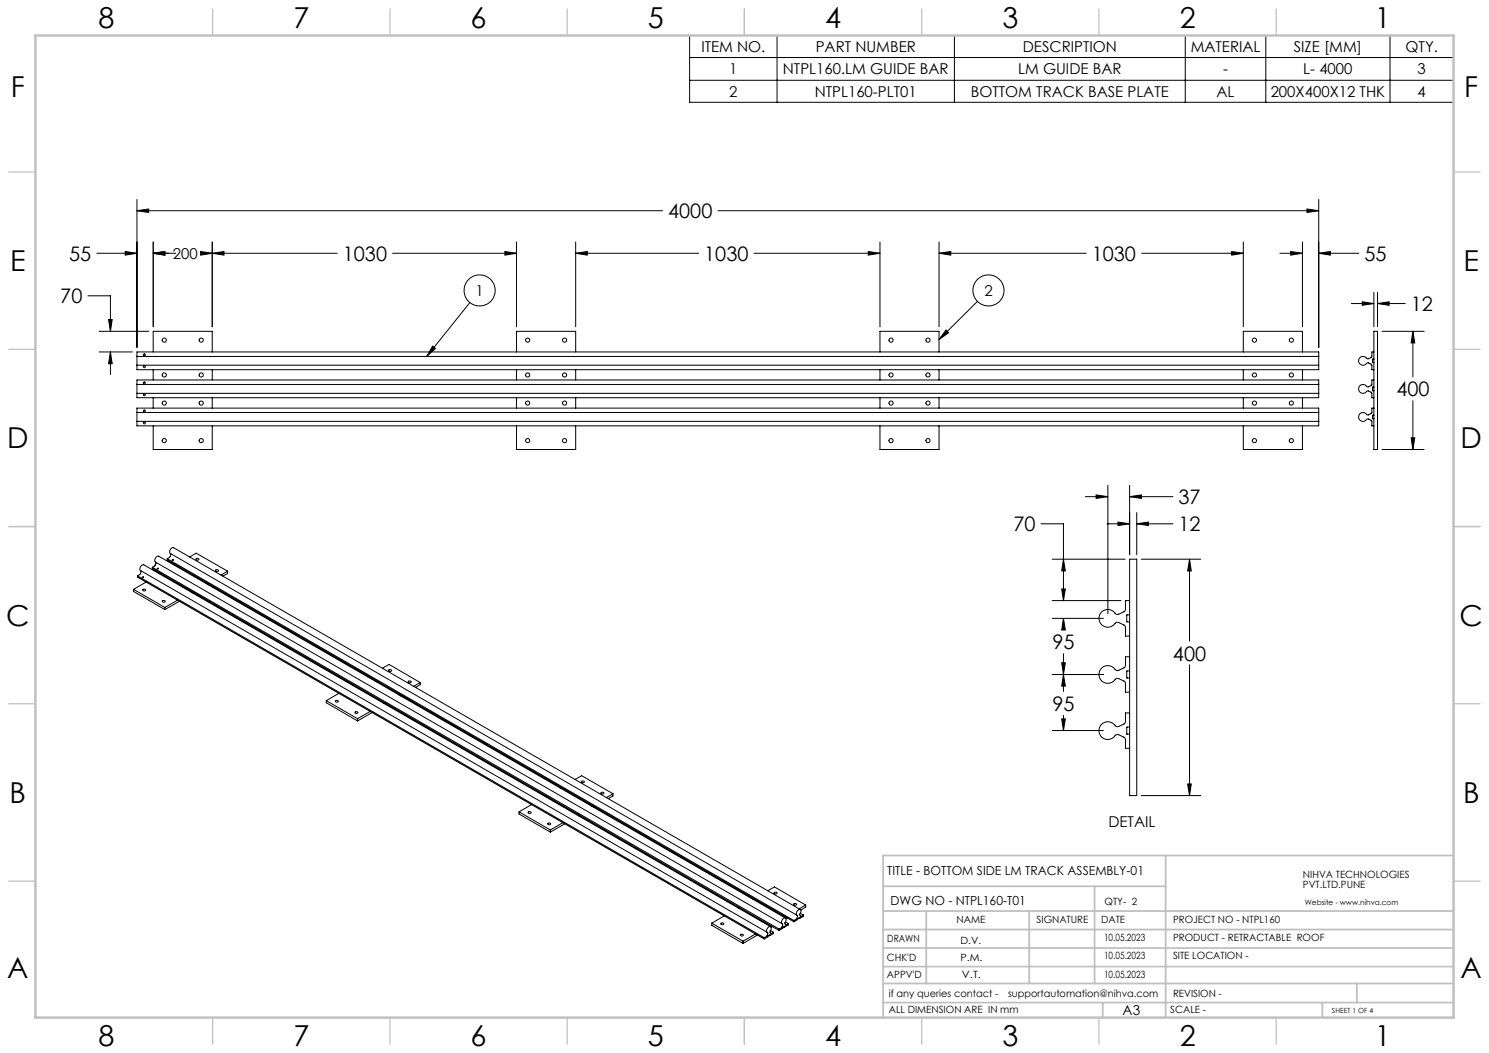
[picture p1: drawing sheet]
<svg xmlns="http://www.w3.org/2000/svg" width="420mm" height="297mm" viewBox="0 0 420 297" stroke-linecap="round" stroke-linejoin="round" font-family="sans-serif">
<g fill="none" stroke="#000" stroke-width=".28">
<path d="M194.5 10h215.5v18.9h-215.5zM194.5 16.2h215.5M219.2 10v18.9M269.2 10v18.9M334.3 10v18.9M357 10v18.9M392.1 10v18.9M194.5 22.6h215.5M38.6 59.4l3.3-.5v1zM38.6 56.3v41.7M38.6 59.4h148.3M202.5 59.4h169.5"/>
<path d="M368.7 58.9l3.3 .5-3.3 .5zM372 56.3v41.7M27.3 71.4h11.3M35.3 70.9l3.3 .5-3.3 .6zM43.2 71.4l3.3-.5v1.1zM43.2 68.3v23.9M49.6 71.4h-6.4M56.6 70.9l3.3 .5-3.3 .6zM59.9 68.3v23.9M59.9 71.4l3.3-.5v1.1zM95.1 71.4h-38.1M110.7 71.4h35"/>
<path d="M142.4 70.9l3.3 .5-3.3 .6zM145.7 68.3v23.9M162.4 71.4l3.3-.5v1.1zM162.4 71.4h34.7M162.4 68.3v23.9M212.7 71.4h35.5M244.9 70.9l3.3 .5-3.3 .6zM248.2 68.3v23.9M264.9 71.4l3.3-.5v1.1zM264.9 71.4h41.5M264.9 68.3v23.9M322 71.4h28.7"/>
<path d="M347.4 70.9l3.3 .5-3.3 .6zM350.7 68.3v23.9M361 71.4h6.4M364.1 70.9l3.3 .5-3.3 .6zM367.4 68.3v23.9M372 71.4l3.2-.5v1.1zM372 71.4h11.3M24.8 83.4h6.4v10M28 93.4h13.9M28 99.3h9.4M30.6 90.1h1l-.4 3.3zM31.2 99.3l.4 3.3h-1z"/>
<path d="M31.2 99.3v6.3M43.2 99.3v-5.9h16.7v5.9M122 97.6l.8 .7-2.4 2.2zM132.5 85.3l-12.1 15.2M145.7 99.3v-5.9h16.7v5.9M248.2 99.3v-5.9h16.7v5.9M266.8 93.1l.8 .7-2.7 2zM275.7 85l-10.8 10.8M350.7 99.3v-5.9h16.7v5.9M381.2 85.6h6.3M384.2 85.1l3.3 .5-3.3 .5zM387.5 99.3h-.5l-.1 1.4-1 .5a2 2 0 0 0-2.3-.3 1.3 1.3 0 0 0 .2 1.9 1.3 1.3 0 0 0 1.9-.5l1.2 .5 .1 1.5h.5"/>
<path d="M387.5 93.4h1v33.4h-1zM387.5 82.4v9.8M388.5 85.6l3.3-.5v1zM388.5 82.4v9.8M388.5 85.6h7.9M389.8 93.4h11.9M398.5 93.4l.6 3.3h-1.1zM398.5 93.4v12.9M38.6 116.3v2.5M38.6 108.4v2.5M38.6 100.5v2.5M38.6 100.5v-1.2h333.4v1.2"/>
<path d="M38.6 103v1.3h333.4v-1.3M38.6 108.4v-1.2h333.4v1.2M38.6 110.9v1.3h333.4v-1.3M38.6 116.3v-1.2h333.4v1.2M38.6 118.8v1.3h333.4v-1.3M38.6 118.8h333.4M38.6 116.3h333.4M38.6 110.9h333.4M38.6 108.4h333.4M38.6 103h333.4M38.6 100.5h333.4M43.2 104.3v2.9"/>
<path d="M43.2 112.2v2.9M59.9 104.3v2.9M59.9 112.2v2.9M145.7 104.3v2.9M145.7 112.2v2.9M162.4 104.3v2.9M162.4 112.2v2.9M248.2 104.3v2.9M248.2 112.2v2.9M264.9 104.3v2.9M264.9 112.2v2.9M350.7 104.3v2.9"/>
<path d="M350.7 112.2v2.9M367.4 104.3v2.9M367.4 112.2v2.9M372 116.3v2.5M372 108.4v2.5M372 100.5v2.5M387.1 117.2h.1M387.1 117.2v.9h.4M387.2 102.3h.1M387.2 117.1h.3M387.2 102.3h.3M387.5 115.1h-.5l-.2 1.5-.9 .4a2.18 2.18 0 0 0-2.1-.4 1.3 1.3 0 0 0-.1 2 1.3 1.3 0 0 0 2-.4l1.2 .5 .1 1.4h.5"/>
<path d="M387.5 109.2h-.4v1h.4M387.5 107.2h-.5l-.1 1.4-1 .5a1.91 1.91 0 0 0-2.3-.3 1.31 1.31 0 0 0 .2 1.9 1.31 1.31 0 0 0 1.9-.5l1.1 .4 .2 1.6h.5M387.5 101.3h-.4v.9M398.5 113v13.8M43.2 120.1v6.7h16.7v-6.7M145.7 120.1v6.7h16.7v-6.7M248.2 120.1v6.7h16.7v-6.7M309.2 139.6l3.3 .5-3.3 .5zM312.5 136.9v36.2M318.6 136.9v19.6M350.7 120.1v6.7h16.7v-6.7M389.8 126.8h11.9"/>
<path d="M398 123.5h1.1l-.6 3.3zM44 158.6l-.3 .9-.7 .5M47.2 157.6l176.7 102M47.2 157.6v.3l176.7 102.1M48.2 156.2l-.3 .9-.7 .5M48.6 157.9l.3 .1-.3 .1zM49.6 159.3l-.3 .2M53.5 157.1l1.9-1.1 8.8 5.1M55.3 157.7a.38 .38 0 0 1 .5-.3 .38 .38 0 0 1 .2 .5l-.5 .1zM293.6 147.7h6.4v21.7M296.8 157.7h20.6M300 157.7l.5 3.3h-1z"/>
<path d="M306.1 140.1h6.4M312.3 147.7h6.3M315.3 147.2l3.3 .5-3.3 .5zM318.6 157.7h2v66.7h-2zM318.6 140.1l3.3-.5v1zM318.6 140.1h12.2M320.6 147.7l3.4-.5v1zM320.6 147.7h10.2M320.6 144.6v11.9M321.9 157.7h16.8M335.5 157.7l.5 3.3h-1zM335.5 157.7v23.1"/>
<path d="M37.7 166.2l8.8 5.1M37.7 166.2v.6l8.8 5.1M38.8 162.4l176.7 102.1M38.8 162.4v.4l176.7 102M39.8 161l-.3 1-.7 .4M40.3 166.3a.36 .36 0 0 1 .5-.2 .36 .36 0 0 1 .1 .5h-.5zM41.2 164.2l-3.5 2M43 160l176.7 102M43 160v.4l176.7 102M45.4 161.8l-.3 .1M45.8 169.5a.37 .37 0 0 1 .5-.2 .37 .37 0 0 1 .1 .5h-.5zM46.5 171.3v.6"/>
<path d="M50.1 169.3l-3.6 2M50.6 169.6l-4.1 2.3M54.3 166.9l-.4 .1M54.8 167.2l-.3 .2M58.5 164.4l-.4 .2M59 164.7l-.3 .2M60.9 160.8l.2-.1a.34 .34 0 0 1 .4 0 .34 .34 0 0 1 0 .5 .34 .34 0 0 1-.4 0l-.3-.2zM64.2 161.1l-1.9 1.1M64.2 161.1v.6l-1.3 .8M296.8 174.4h14.4M296.8 169.4h19.4M299.5 166.1h1l-.5 3.3z"/>
<path d="M300 174.4l.5 3.3h-1zM300 174.4v3.2M318.6 173.4l-.8 .1v1.9h.8M318.6 169.4h-1.1l-.1 2.8-2 1.1a.97 .97 0 0 1-1.1-.6 2.51 2.51 0 0 0-3.7 .1 2.51 2.51 0 0 0 .5 3.7 2.51 2.51 0 0 0 3.6-.9h.9l1.5 .7 .4 .6v2.5h1.1M92 197.6v.6l8.9 5.1M92 197.6l8.9 5.1M94.7 197.7l.2-.1a.36 .36 0 0 1 .5 0 .36 .36 0 0 1-.1 .5 .36 .36 0 0 1-.5-.1zM95.6 195.6l-3.6 2M99.8 193.1l-.3 .2M104 190.7l-.3 .2M107.9 188.5l1.8-1.1 8.8 5.1M108.6 198.3l-.3 .1"/>
<path d="M109.1 198.5l-.3 .2M109.7 189l.2-.1a.36 .36 0 0 1 .5 0 .36 .36 0 0 1-.1 .5 .36 .36 0 0 1-.5-.1zM112.8 195.8l-.3 .2M113.3 196.1l-.3 .2M115.1 192.2a.36 .36 0 0 1 .6-.2 .36 .36 0 0 1 .1 .5h-.5zM118.5 192.5l-1.8 1.1M118.5 192.5v.6l-1.3 .8M296.8 190.2h14.4M299.5 186.9h1l-.5 3.3zM300 190.2l.5 3.3h-1zM300 184.4v10.6M318.6 189.2l-.8 .1v1.9h.8"/>
<path d="M318.6 185.2h-1.1l-.1 2.9-2 1a.95 .95 0 0 1-1.1-.6 2.52 2.52 0 0 0-3.7 .2 2.52 2.52 0 0 0 .5 3.6 2.52 2.52 0 0 0 3.6-.8l.9-.1 1.7 .9 .2 .4v2.5h1.1M335.5 187.5v36.9M100.1 200.9a.39 .39 0 0 1 .5-.3 .39 .39 0 0 1 .3 .6l-.4 .1zM100.9 202.7v.6M104.4 200.7l-3.5 2M105 201l-4.1 2.3M162.2 219.8l1.9-1 8.8 5.1M296.8 206.1h14.4M299.5 202.8h1l-.5 3.3zM300 201.8v4.3M318.6 201.1h-1.1l-.1 2.8-2 1.1a1.05 1.05 0 0 1-1.1-.7 2.52 2.52 0 0 0-3.7 .2 2.52 2.52 0 0 0 .5 3.7 2.52 2.52 0 0 0 3.6-.9l.7-.1 1.9 .9 .2 .5v2.5h1.1M318.6 205.1h-.8v1.9l.8 .1"/>
<path d="M146.4 229l8.8 5.1M146.4 229v.6l8.8 5.1M149 229l.2-.1a.34 .34 0 0 1 .5 0 .34 .34 0 0 1 0 .5 .34 .34 0 0 1-.5 0l-.3-.2zM149.9 226.9l-3.5 2.1M154.1 224.5l-.3 .2M154.5 232.2l.3-.1a.34 .34 0 0 1 .4 0 .34 .34 0 0 1 0 .5 .34 .34 0 0 1-.4 0l-.3-.1zM155.2 234.1v.6M158.3 222.1l-.3 .2M158.8 232.1l-3.6 2M159.3 232.4l-4.1 2.3M162.9 229.6l-.2 .2M163.5 229.9l-.3 .2"/>
<path d="M164 220.4a.4 .4 0 0 1 .5-.2 .4 .4 0 0 1 .2 .5h-.6zM167.1 227.2l-.2 .2M167.7 227.5l-.3 .2M169.5 223.6l.3-.2a.34 .34 0 0 1 .5 .1 .34 .34 0 0 1 0 .4 .34 .34 0 0 1-.5 0l-.3-.2zM172.9 223.9l-1.8 1.1M172.9 223.9v.6l-1.3 .7M321.9 224.4h16.8M335 221.1h1l-.5 3.3zM204.3 258.3l-3.5 2.1M208.5 255.9l-.3 .2M212.7 253.5l-.3 .1M216.6 251.2l1.8-1 8.9 5.1"/>
<path d="M218.4 251.7l.2-.1a.34 .34 0 0 1 .5 0 .34 .34 0 0 1 0 .5 .34 .34 0 0 1-.5 0l-.3-.1zM221.5 258.6l-.3 .2M221.5 258.9l-176.7-102a1.11 1.11 0 0 0-.9 1.6l176.7 102.1M222 258.9l-.3 .2M223.9 254.9a.36 .36 0 0 1 .5-.2 .36 .36 0 0 1 .1 .6h-.5zM223.9 259.6v.4M225.3 258.9l.2 .2M225.5 258.8h.1M225.5 258.8l-1.6 1.2M225.5 258.8v.3M225.7 256.5l-176.7-102a1.07 1.07 0 0 0-1 1.6l176.8 102.1M225.7 257.6l.9 .5"/>
<path d="M226.6 258.1l-.7 .4-.3-.6a.88 .88 0 0 0-.1-1.4 1.08 1.08 0 0 0-.9 .7 1.08 1.08 0 0 0 .4 1.2l-.3 .7-.8 .5M226.6 258.1v.3l-1.1 .7M227.3 255.3l-1.9 1M227.3 255.3v.6l-1.4 .8M200.8 260.4v.6l8.8 5.1M200.8 260.4l8.8 5.1M203.3 260.5a.37 .37 0 0 1 .5-.3 .37 .37 0 0 1 .2 .6l-.6-.1zM209 263.6l.1-.1a.33 .33 0 0 1 .5 0 .33 .33 0 0 1 0 .5 .33 .33 0 0 1-.5 0l-.3-.2zM209.6 265.5v.6M213.1 263.4l-3.5 2.1M213.6 263.7l-4 2.4M215.5 264.5v.3"/>
<path d="M216.6 264h.1M216.6 264v.2l-1.1 .6M216.9 263.8l.2 .1M217.1 263.7h.1M217.1 263.7v.2M217.1 263.7l-.5 .2M217.3 261l-.3 .2M217.3 261.4l-176.7-102.1a1.07 1.07 0 0 0-.9 1.6l176.7 102.1M217.3 262.5l.9 .5M217.8 261.3l-.3 .2M218.2 263l-.8 .3-.2-.5a.88 .88 0 0 0-.1-1.5 1.06 1.06 0 0 0-.8 .8 1.06 1.06 0 0 0 .3 1.1l-.3 .8-.8 .5M218.2 263v.3l-1.1 .6"/>
<path d="M219.7 262v.4M221.1 261.4l.2 .1M221.3 261.3h.1M221.3 261.3l-1.6 1.1M221.3 261.3v.2M221.5 260l.9 .5M222.4 260.5l-.8 .4-.2-.6a.88 .88 0 0 0-.1-1.4 1.14 1.14 0 0 0-.5 1.9l-.3 .8-.8 .4M222.4 260.5v.4l-1.1 .6"/>
<circle cx="46.3" cy="95.9" r=".58"/>
<circle cx="56.7" cy="95.9" r=".58"/>
<circle cx="135.3" cy="81.9" r="4.4"/>
<circle cx="148.8" cy="95.9" r=".58"/>
<circle cx="159.3" cy="95.9" r=".57"/>
<circle cx="251.3" cy="95.9" r=".58"/>
<circle cx="261.7" cy="95.9" r=".58"/>
<circle cx="278.8" cy="81.9" r="4.4"/>
<circle cx="353.8" cy="95.9" r=".58"/>
<circle cx="364.3" cy="95.9" r=".57"/>
<circle cx="40.7" cy="108" r=".28"/>
<circle cx="40.7" cy="111.4" r=".28"/>
<circle cx="40.7" cy="119.3" r=".28"/>
<circle cx="40.7" cy="115.9" r=".28"/>
<circle cx="40.7" cy="103.4" r=".28"/>
<circle cx="40.7" cy="100.1" r=".28"/>
<circle cx="46.3" cy="113.7" r=".59"/>
<circle cx="46.3" cy="105.8" r=".59"/>
<circle cx="56.7" cy="113.7" r=".59"/>
<circle cx="56.7" cy="105.8" r=".59"/>
<circle cx="148.8" cy="113.7" r=".59"/>
<circle cx="148.8" cy="105.8" r=".59"/>
<circle cx="159.3" cy="113.7" r=".58"/>
<circle cx="159.3" cy="105.8" r=".58"/>
<circle cx="251.3" cy="113.7" r=".59"/>
<circle cx="251.3" cy="105.8" r=".59"/>
<circle cx="261.7" cy="113.7" r=".59"/>
<circle cx="261.7" cy="105.8" r=".59"/>
<circle cx="353.8" cy="113.7" r=".59"/>
<circle cx="353.8" cy="105.8" r=".59"/>
<circle cx="364.3" cy="113.7" r=".58"/>
<circle cx="364.3" cy="105.8" r=".58"/>
<circle cx="46.3" cy="124.3" r=".59"/>
<circle cx="56.7" cy="124.3" r=".59"/>
<circle cx="148.8" cy="124.3" r=".59"/>
<circle cx="159.3" cy="124.3" r=".58"/>
<circle cx="251.3" cy="124.3" r=".59"/>
<circle cx="261.7" cy="124.3" r=".59"/>
<circle cx="353.8" cy="124.3" r=".59"/>
<circle cx="364.3" cy="124.3" r=".58"/>
<circle cx="40.3" cy="162.8" r=".16"/>
<circle cx="44.5" cy="160.3" r=".16"/>
</g>
<g fill="none" stroke="#c0c0c0" stroke-width=".35">
<path d="M60 2.5v7.5M110 2.5v7.5M160 2.5v7.5M210 2.5v7.5M260 2.5v7.5M310 2.5v7.5M360 2.5v7.5M2.5 48.5h7.5M410 48.5h7.5M2.5 98.5h7.5M410 98.5h7.5M2.5 148.5h7.5"/>
<path d="M410 148.5h7.5M2.5 198.5h7.5M410 198.5h7.5M2.5 248.5h7.5M410 248.5h7.5M60 287v7.5M110 287v7.5M160 287v7.5M210 287v7.5M260 287v7.5M310 287v7.5M360 287v7.5"/>
</g>
<g fill="none" stroke="#c0c0c0" stroke-width=".5">
<path d="M249.1 257h160.9M249.1 250h79.7M261.3 257v20.4M290.3 257v20.4M308.8 250v27.4M328.8 241.3v45.7M410 241.3h-160.9v45.7M249.1 272.6h160.9M249.1 267.4h160.9M249.1 262.2h160.9M249.1 277.4h160.9M382.7 277.4v5.4"/>
<path d="M249.1 282.8h160.9M311 282.8v4.2M373 282.8v4.2"/>
</g>
<path d="M10 10h400v277h-400z" fill="none" stroke="#c0c0c0" stroke-width=".7"/>
<g fill="#000">
<path d="M368.7 58.9l3.3 .5-3.3 .5zM38.6 59.4l3.3-.5v1zM43.2 71.4l3.3-.5v1.1zM35.3 70.9l3.3 .5-3.3 .6zM372 71.4l3.2-.5v1.1zM364.1 70.9l3.3 .5-3.3 .6zM59.9 71.4l3.3-.5v1.1zM142.4 70.9l3.3 .5-3.3 .6zM162.4 71.4l3.3-.5v1.1zM244.9 70.9l3.3 .5-3.3 .6zM347.4 70.9l3.3 .5-3.3 .6zM264.9 71.4l3.3-.5v1.1zM30.6 90.1h1l-.4 3.3zM31.2 99.3l.4 3.3h-1zM398 123.5h1.1l-.6 3.3zM398.5 93.4l.6 3.3h-1.1zM384.2 85.1l3.3 .5-3.3 .5zM388.5 85.6l3.3-.5v1zM300 174.4l.5 3.3h-1zM299.5 186.9h1l-.5 3.3zM300 190.2l.5 3.3h-1zM299.5 202.8h1l-.5 3.3zM300 157.7l.5 3.3h-1zM299.5 166.1h1l-.5 3.3zM315.3 147.2l3.3 .5-3.3 .5zM320.6 147.7l3.4-.5v1zM335 221.1h1l-.5 3.3zM335.5 157.7l.5 3.3h-1zM309.2 139.6l3.3 .5-3.3 .5zM318.6 140.1l3.3-.5v1z"/>
<path d="M56.6 70.9l3.3 .5-3.3 .6zM43.2 71.4l3.3-.5v1.1z"/>
<path d="M266.8 93.1l.8 .7-2.7 2zM122 97.6l.8 .7-2.4 2.2z"/>
</g>
<g font-size="8.1">
<text x="27.8" y="8">8</text>
<text x="82.8" y="8">7</text>
<text x="132.8" y="8">6</text>
<text x="182.8" y="8">5</text>
<text x="232.8" y="8">4</text>
<text x="282.8" y="8">3</text>
<text x="332.8" y="8">2</text>
<text x="387.8" y="8">1</text>
<text x="3" y="27.2">F</text>
<text x="413" y="27.2">F</text>
<text x="2.8" y="76.5">E</text>
<text x="412.8" y="76.5">E</text>
<text x="2" y="126.5">D</text>
<text x="412" y="126.5">D</text>
<text x="1.7" y="176.5">C</text>
<text x="411.7" y="176.5">C</text>
<text x="2.7" y="226.5">B</text>
<text x="412.7" y="226.5">B</text>
<text x="2" y="275.7">A</text>
<text x="412" y="275.7">A</text>
<text x="27.8" y="295">8</text>
<text x="82.8" y="295">7</text>
<text x="132.8" y="295">6</text>
<text x="182.8" y="295">5</text>
<text x="232.8" y="295">4</text>
<text x="282.8" y="295">3</text>
<text x="332.8" y="295">2</text>
<text x="387.8" y="295">1</text>
</g>
<g font-size="5.6">
<text x="188.5" y="61.6">4000</text>
<text x="19.5" y="73.6">55</text>
<text x="96.7" y="73.6">1030</text>
<text x="198.6" y="73.6">1030</text>
<text x="307.9" y="73.6">1030</text>
<text x="384.9" y="73.6">55</text>
<text x="17" y="85.6">70</text>
<text x="398" y="87.7">12</text>
<text x="393.9" y="111.8">400</text>
<text x="332.4" y="142.2">37</text>
<text x="285.8" y="149.9">70</text>
<text x="332.4" y="149.9">12</text>
<text x="296.9" y="183.1">95</text>
<text x="330.8" y="186.3">400</text>
<text x="296.9" y="200.5">95</text>
</g>
<g font-size="4.2">
<text x="197.8" y="14.6">ITEM NO.</text>
<text x="230.1" y="14.6">PART NUMBER</text>
<text x="288.5" y="14.6">DESCRIPTION</text>
<text x="335.9" y="14.6">MATERIAL</text>
<text x="364.9" y="14.6">SIZE [MM]</text>
<text x="396.5" y="14.6">QTY.</text>
<text x="205.7" y="20.9">1</text>
<text x="220.8" y="20.9">NTPL160.LM GUIDE BAR</text>
<text x="287.2" y="20.9">LM GUIDE BAR</text>
<text x="345" y="20.9">-</text>
<text x="367.6" y="20.9">L- 4000</text>
<text x="399.9" y="20.9">3</text>
<text x="205.7" y="27.2">2</text>
<text x="229.8" y="27.2">NTPL160-PLT01</text>
<text x="273.8" y="27.2">BOTTOM TRACK BASE PLATE</text>
<text x="343.2" y="27.2">AL</text>
<text x="358.4" y="27.2">200X400X12 THK</text>
<text x="399.9" y="27.2">4</text>
<text x="48.8" y="73">200</text>
<text x="134.1" y="83.5">1</text>
<text x="277.7" y="83.5">2</text>
<text x="312.6" y="233.4">DETAIL</text>
</g>
<text font-size="3.9" x="316.7" y="286.4">A3</text>
<g font-size="3.5">
<text x="250.3" y="246.8">TITLE - BOTTOM SIDE LM TRACK ASSEMBLY-01</text>
<text x="251.2" y="255.1">DWG NO - NTPL160-T01</text>
</g>
<g font-size="2.8">
<text x="367.5" y="247.7">NIHVA TECHNOLOGIES</text>
<text x="367.5" y="250.5">PVT.LTD.PUNE</text>
<text x="311.5" y="255.1">QTY- 2</text>
<text x="269.8" y="260.4">NAME</text>
<text x="292.4" y="260.5">SIGNATURE</text>
<text x="310.6" y="260.5">DATE</text>
<text x="330.9" y="260.5">PROJECT NO - NTPL160</text>
<text x="250.3" y="265.7">DRAWN</text>
<text x="270.9" y="266.1">D.V.</text>
<text x="311.4" y="265.5">10.05.2023</text>
<text x="330.9" y="265.5">PRODUCT - RETRACTABLE ROOF</text>
<text x="250.2" y="271.1">CHK'D</text>
<text x="250.2" y="275.8">APPV'D</text>
<text x="270.9" y="271.1">P.M.</text>
<text x="271.3" y="275.8">V.T.</text>
<text x="311.4" y="270.6">10.05.2023</text>
<text x="311.4" y="275.8">10.05.2023</text>
<text x="330.9" y="270.6">SITE LOCATION -</text>
<text x="250.7" y="281.1">if any queries contact -</text>
<text x="284.3" y="281.1">supportautomation@nihva.com</text>
<text x="330.9" y="281.1">REVISION -</text>
<text x="250.7" y="285.6">ALL DIMENSION ARE IN mm</text>
<text x="330.1" y="285.7">SCALE -</text>
</g>
<text font-size="2.1" x="368.1" y="255.1">Website - www.nihva.com</text>
<text font-size="2" x="375.7" y="285.6">SHEET 1 OF 4</text>
</svg>
